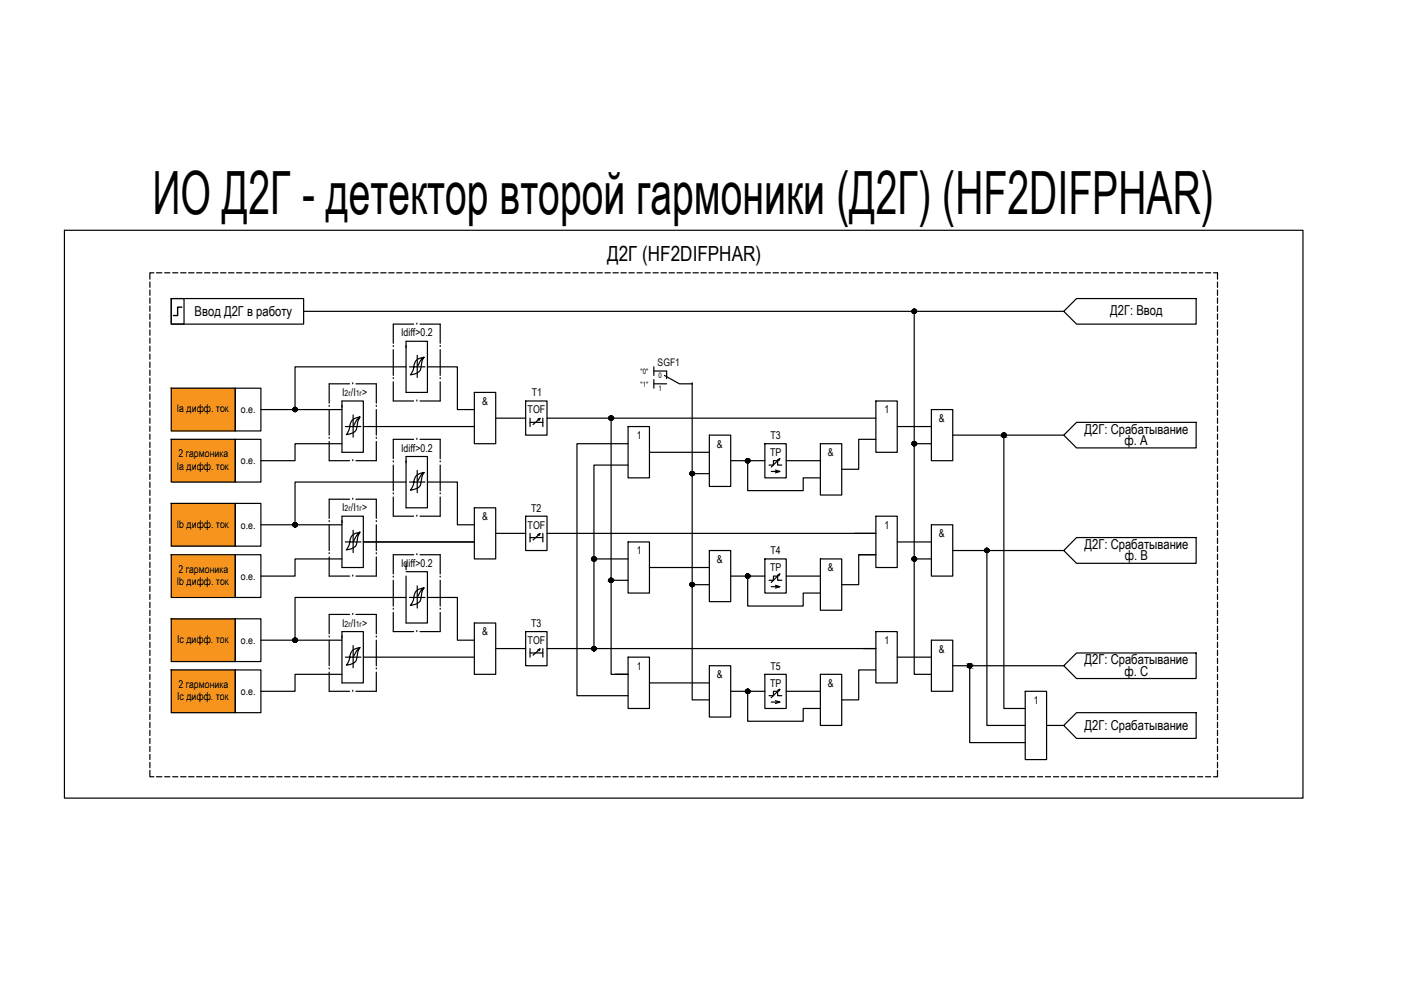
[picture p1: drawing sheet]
<svg xmlns="http://www.w3.org/2000/svg" width="297mm" height="210mm" viewBox="0 0 297 210" stroke-linecap="round" stroke-linejoin="round" font-family="sans-serif">
<!-- layer: 0 -->
<g fill="none" stroke="#000" stroke-width=".25">
<path d="M13.7 48.8h262.6v120.4h-262.6zM64.4 66h161.1M86.1 77.8h-23.5v9M90.6 77.8h6.4v9h3.6M193.8 66v28.1h3.7M36.3 82.3h13.6v9.1h-13.6zM36.3 93.1h13.6v9.1h-13.6zM49.9 82.3h5.4v9.1h-5.4zM49.9 93.1h5.4v9.1h-5.4zM72.5 94.1h-9.9v3.6h-7.3M111.4 85h4.6v7.3h-4.6zM112.4 88.7v1.7"/>
<path d="M112.4 89.5h2.7M114 88.9l.5-.2-1.5 1.3M114.5 88.7l-.2 .4M115.1 88.7v1.7M116 88.7h69.7M129.6 88.7v54.3h3.6h-2.7M133.2 94.1h-10.9v53.4h10.9M133.2 98.6h-7.3v38.9M137.7 95.9h12.7M146.8 81.4h.1M146.8 81.4v67h3.6M154.9 97.7h7.3"/>
<path d="M158.5 97.7v6.3h11.8v-2.7h3.6M162.2 94.1h4.5v7.2h-4.5zM163.1 98.6h.9v-.9h.9v.9h.9M163.5 100h1.8M164.4 99.7l.9 .3-.9 .3M164.9 97.5l.4-.2-.2 .4M165.3 97.3l-1.8 1.7M166.7 97.7h7.2M185.7 93.1h-3.6v6.4h-3.6M190.2 90.4h7.3M193.8 94.1v24.4h3.7M202 92.3h23.5"/>
<path d="M212.8 92.3v57.9h4.6M36.3 106.7h13.6v9.1h-13.6zM36.3 117.6h13.6v9.1h-13.6zM49.9 106.7h5.4v9.1h-5.4zM49.9 117.6h5.4v9.1h-5.4zM72.5 118.5h-9.9v3.6h-7.3M86.1 102.2h-23.5v9.1M90.6 102.2h6.4v9.1h3.6M111.4 109.4h4.6v7.3h-4.6zM112.4 113.1v1.8M112.4 114h2.7M114 113.3l.5-.2-1.5 1.4"/>
<path d="M114.5 113.1l-.2 .5M115.1 113.1v1.8M116 113.1h69.7M125.9 118.5h7.3M146.8 100.4h3.6M162.2 118.5h4.5v7.2h-4.5zM182.1 117.6h3.6h-3.6v6.4h-3.6M190.2 114.9h7.3M193.8 118.5v24.5h3.7M202 116.7h23.5M209.2 116.7v37.1h8.2M36.3 131.2h13.6v9.1h-13.6z"/>
<path d="M49.9 131.2h5.4v9.1h-5.4zM86.1 126.7h-23.5v9M90.6 126.7h6.4v9h3.6M111.4 133.9h4.6v7.3h-4.6zM112.4 137.5v1.8M112.4 138.4h2.7M114 137.8l.5-.2-1.5 1.3M114.5 137.6l-.2 .4M115.1 137.5v1.8M116 137.5h69.7M129.6 123h3.6M137.7 120.3h12.7"/>
<path d="M146.8 124h3.6M154.9 122.1h7.3M158.5 122.1v6.4h11.8v-2.8h3.6M163.1 123h.9v-.9h.9v.9h.9M163.5 124.4h1.8M164.4 124.1l.9 .3-.9 .3M164.9 121.9l.4-.2-.2 .4M165.3 121.7l-1.8 1.8M166.7 122.1h7.2M190.2 139.3h7.3M36.3 142h13.6v9.1h-13.6zM49.9 142h5.4v9.1h-5.4z"/>
<path d="M72.5 143h-9.9v3.6h-7.3M137.7 144.8h12.7M154.9 146.6h7.3M158.5 146.6v6.3h11.8v-2.7h3.6M162.2 143h4.5v7.2h-4.5zM163.1 147.5h.9v-.9h.9v.9h.9M163.5 148.9h1.8M164.4 148.6l.9 .3-.9 .3M164.9 146.4l.4-.3-.2 .5M165.3 146.1l-1.8 1.8M166.7 146.6h7.2M185.7 142h-3.6v6.4h-3.6"/>
<path d="M202 141.2h23.5M205.6 141.2v16.3h11.8M217.4 146.6h4.5v14.5h-4.5zM221.9 153.8h3.6"/>
</g>
<g fill="none" stroke="#000" stroke-width=".25">
<path d="M31.8 59.8v1.1M32.6 57.8h-.8v1.4M33.2 57.8h1.1M34.9 57.8h1.1M36.6 57.8h1.1M38.3 57.8h1.1M40 57.8h1.1M41.7 57.8h1.1M43.4 57.8h1.1M45.1 57.8h1.1M46.8 57.8h1.1M48.5 57.8h1.1"/>
<path d="M50.2 57.8h1.1M51.9 57.8h1.1M53.6 57.8h1.1M55.3 57.8h1.1M57 57.8h1.1M58.7 57.8h1.1M60.4 57.8h1.1M62 57.8h1.2M63.7 57.8h1.2M65.4 57.8h1.2M67.1 57.8h1.2M68.9 57.8h1.1"/>
<path d="M70.6 57.8h1.1M72.2 57.8h1.2M73.9 57.8h1.2M75.6 57.8h1.2M77.3 57.8h1.2M79 57.8h1.2M80.7 57.8h1.2M82.4 57.8h1.2M84.1 57.8h1.1M85.8 57.8h1.1M87.5 57.8h1.1M89.2 57.8h1.2"/>
<path d="M90.9 57.8h1.2M92.6 57.8h1.2M94.3 57.8h1.1M96 57.8h1.1M97.7 57.8h1.1M99.4 57.8h1.1M101.1 57.8h1.1M102.8 57.8h1.1M104.5 57.8h1.1M106.2 57.8h1.1M107.9 57.8h1.1M109.6 57.8h1.1"/>
<path d="M111.3 57.8h1.1M113 57.8h1.1M114.7 57.8h1.1M116.4 57.8h1.1M118.1 57.8h1.1M119.8 57.8h1.1M121.5 57.8h1.1M123.2 57.8h1.1M124.9 57.8h1.1M126.6 57.8h1.1M128.3 57.8h1.1M129.9 57.8h1.2"/>
<path d="M131.6 57.8h1.2M133.3 57.8h1.2M135.1 57.8h1.1M136.8 57.8h1.1M138.5 57.8h1.1M140.2 57.8h1.1M141.8 57.8h1.2M143.5 57.8h1.2M145.2 57.8h1.2M146.9 57.8h1.2M148.6 57.8h1.2M150.3 57.8h1.2"/>
<path d="M152 57.8h1.1M153.7 57.8h1.1M155.4 57.8h1.1M157.1 57.8h1.2M158.8 57.8h1.2M160.5 57.8h1.2M162.2 57.8h1.2M163.9 57.8h1.1M165.6 57.8h1.1M167.3 57.8h1.1M169 57.8h1.1M170.7 57.8h1.1"/>
<path d="M172.4 57.8h1.1M174.1 57.8h1.1M175.8 57.8h1.1M177.5 57.8h1.1M179.2 57.8h1.1M180.9 57.8h1.1M182.6 57.8h1.1M184.3 57.8h1.1M186 57.8h1.1M187.7 57.8h1.1M189.4 57.8h1.1M191.1 57.8h1.1"/>
<path d="M192.8 57.8h1.1M194.5 57.8h1.1M196.2 57.8h1.1M197.9 57.8h1.1M199.5 57.8h1.2M201.2 57.8h1.2M203 57.8h1.1M204.7 57.8h1.1M206.4 57.8h1.1M208.1 57.8h1.1M209.7 57.8h1.2M211.4 57.8h1.2"/>
<path d="M213.1 57.8h1.2M214.8 57.8h1.2M216.5 57.8h1.2M218.2 57.8h1.2M219.9 57.8h1.2M221.6 57.8h1.1M223.3 57.8h1.2M225 57.8h1.2M226.7 57.8h1.2M228.4 57.8h1.2M230.1 57.8h1.2M231.8 57.8h1.1"/>
<path d="M233.5 57.8h1.1M235.2 57.8h1.1M236.9 57.8h1.1M238.6 57.8h1.1M240.3 57.8h1.2M242 57.8h1.1M243.7 57.8h1.1M245.4 57.8h1.1M247.1 57.8h1.1M248.8 57.8h1.1M250.5 57.8h1.1M252.2 57.8h1.1"/>
<path d="M253.9 57.8h1.1M255.6 57.8h1.1M257.3 57.8h.8v1.4M258.1 59.8v1.1M31.8 61.5v1.1M31.8 63.2v1.1M31.8 64.9v1.1M31.8 66.6v1.1M31.8 68.3v1.1M31.8 69.9v1.2M31.8 71.7v1.1M31.8 73.4v1.1"/>
<path d="M31.8 75.1v1.1M31.8 76.8v1.1M31.8 78.5v1.1M36.3 63.3h2.7v5.4h-2.7zM36.3 63.3h28.1v5.4h-28.1zM83.4 73.5h.1M83.4 74.1v5.5M86.1 73.3v9.9h4.5v-10.8h-4.5v1.3M87.7 68.7h-4.3v4.1M88.4 68.7h.1M88.5 75.3v4.7M88.5 77.8h1.6"/>
<path d="M89.1 68.7h4.2v4.1M89.9 75.7a5.6 5.6 0 0 0-.8 2.7l-.6 .7-1.5 .4 .7-1.2a2.24 2.24 0 0 1 1-2.2l1.2-.4-.5 .4-.9 1.7h-1.7M93.3 73.5h.1M93.3 74.1v5.5M138.6 78.7h2.7v1.6M138.6 77.8v1.8M140.9 79.6l3.1 1.8h2.8M225.5 66l2.7-2.7h25.4v5.4h-25.4zM258.1 61.5v1.1M258.1 63.2v1.1M258.1 64.9v1.1M258.1 66.6v1.1"/>
<path d="M258.1 68.3v1.1M258.1 69.9v1.2M258.1 71.7v1.1M258.1 73.4v1.1M258.1 75.1v1.1M258.1 76.8v1.1M258.1 78.5v1.1M31.8 80.2v1.1M31.8 81.8v1.2M31.8 83.5v1.2M31.8 85.2v1.2M31.8 86.9v1.2"/>
<path d="M31.8 88.7v1.1M31.8 90.4v1.1M31.8 92v1.1M31.8 93.7v1.2M31.8 95.4v1.2M31.8 97.1v1.2M31.8 98.8v1.2M55.3 86.8h17.2M69.8 92.9h.1M69.8 86.2h.1M69.8 86.8v5.5M69.8 93.6v4.1h4.3"/>
<path d="M72.5 85.9v10h4.5v-10.9h-4.5v1.4M74.1 81.4h-4.3v4.1M74.8 81.4h.1M74.8 97.7h.1M74.9 90.4h1.6M74.9 88v4.7M75.5 81.4h4.3v4.1M76.3 88.4l-.5 1-.1 1.1a1.57 1.57 0 0 1-1.5 1.5l-.8 .2 .7-1.3a2.26 2.26 0 0 1 2.2-2.5l-.7 .6-.7 1.4h-1.7M77 90.4h23.6M79.8 92.9h.1M79.8 86.2h.1M79.8 86.8v5.5"/>
<path d="M79.8 93.6v4.1h-4.3M83.4 80.3h.1M83.4 97.9h.1M83.4 81v4h4.3M83.4 98.6v5.4M86.1 97.7v10h4.5v-10.9h-4.5v1.3M87.7 93.1h-4.3v4.2M88.4 85h.1M88.4 93.1h.1M88.5 99.8v4.7M89.1 93.1h4.2v4.2M93.3 80.3h.1"/>
<path d="M93.3 97.9h.1M93.3 81v4h-4.2M93.3 98.6v5.4M100.6 83.2h4.5v10.9h-4.5zM105.1 88.7h6.3M133.2 90.4h4.5v10.9h-4.5zM138.6 81.4h2.7M138.6 80.5v1.8M150.4 92.3h4.5v10.8h-4.5zM173.9 94.1h4.6v10.9h-4.6zM185.7 85h4.5v10.9h-4.5zM197.5 86.8h4.5v10.9h-4.5z"/>
<path d="M225.5 92.3l2.7-2.8h25.4v5.5h-25.4zM258.1 80.2v1.1M258.1 81.8v1.2M258.1 83.5v1.2M258.1 85.2v1.2M258.1 86.9v1.2M258.1 88.7v1.1M258.1 90.4v1.1M258.1 92v1.1M258.1 93.7v1.2M258.1 95.4v1.2M258.1 97.1v1.2"/>
<path d="M258.1 98.8v1.2M31.8 100.5v1.2M31.8 102.2v1.1M31.8 103.9v1.1M31.8 105.6v1.1M31.8 107.3v1.1M31.8 109v1.1M31.8 110.7v1.2M31.8 112.4v1.2M31.8 114.1v1.1M31.8 115.8v1.1M31.8 117.5v1.1"/>
<path d="M31.8 119.2v1.1M55.3 111.3h17.2M69.8 117.4h.1M69.8 110.6h.1M69.8 111.3v5.4M69.8 118.1v4h4.3M72.5 110.4v9.9h4.5v-10.9h-4.5v1.4M74.1 105.8h-4.3v4.1M74.8 105.8h.1M74.9 112.5v4.7M74.9 114.9h1.6M75.5 105.8h4.3v4.1"/>
<path d="M76.3 112.8l-.5 1-.1 1.1a1.57 1.57 0 0 1-1.5 1.5l-.8 .2 .7-1.2a2.18 2.18 0 0 1 1.4-2.4l.8-.2-.7 .7-.7 1.4h-1.7M77 114.9h23.6M79.8 117.4h.1M79.8 110.6h.1M79.8 111.3v5.4M79.8 118.1v4h-4.3M83.4 104.7h.1M83.4 105.4v4h4.3M86.1 119.4v1.4M87.7 117.6h-4.3v4.1M88.4 109.4h.1M88.4 117.6h.1"/>
<path d="M88.5 102.2h1.6M89.1 117.6h4.2v4.1M89.9 100.2l-.5 1-.1 1.1a1.57 1.57 0 0 1-1.6 1.5l-.7 .1 .7-1.1a2.18 2.18 0 0 1 1.4-2.4l.8-.2-.7 .6-.7 1.4h-1.7M93.3 104.7h.1M93.3 105.4v4h-4.2M100.6 107.7h4.5v10.8h-4.5zM105.1 113.1h6.3M133.2 114.9h4.5v10.8h-4.5zM150.4 116.7h4.5v10.9h-4.5zM173.9 118.5h4.6v10.9h-4.6zM185.7 109.4h4.5v10.9h-4.5zM197.5 111.3h4.5v10.8h-4.5z"/>
<path d="M228.2 114h25.4v5.4h-25.4l-2.7-2.7zM258.1 100.5v1.2M258.1 102.2v1.1M258.1 103.9v1.1M258.1 105.6v1.1M258.1 107.3v1.1M258.1 109v1.1M258.1 110.7v1.2M258.1 112.4v1.2M258.1 114.1v1.1M258.1 115.8v1.1M258.1 117.5v1.1"/>
<path d="M258.1 119.2v1.1M31.8 120.9v1.1M31.8 122.6v1.1M31.8 124.3v1.1M31.8 126v1.1M31.8 127.7v1.1M31.8 129.4v1.1M31.8 131.1v1.1M31.8 132.8v1.1M31.8 134.5v1.1M31.8 136.2v1.1M31.8 137.9v1.1"/>
<path d="M31.8 139.6v1.1M55.3 135.7h17.2M69.8 135.1h.1M69.8 135.7v5.5M72.5 134.8v10h4.5v-10.9h-4.5v1.4M74.1 130.3h-4.3v4.1M74.8 122.1h.1M74.8 130.3h.1M74.9 136.9v4.7M74.9 139.3h1.6M75.5 130.3h4.3v4.1M76.3 137.3a5.6 5.6 0 0 0-.7 2.7l-.7 .6-1.5 .4 .7-1.2a2.26 2.26 0 0 1 2.2-2.5l-.7 .6-.7 1.4h-1.7"/>
<path d="M77 139.3h23.6M79.8 135.1h.1M79.8 135.7v5.5M83.4 129.2h.1M83.4 122.4h.1M83.4 123v5.5M83.4 129.9v4h4.3M86.1 121.2h4.5v10.9h-4.5v-10M88.4 133.9h.1M88.5 124.2v4.7M88.5 126.7h1.6M89.9 124.6a5.1 5.1 0 0 0-.8 2.7l-.3 .4-.7 .4-1.1 .3 .7-1.2a2.24 2.24 0 0 1 1-2.2l1.2-.4-.5 .4-.9 1.7h-1.7"/>
<path d="M93.3 129.2h.1M93.3 122.4h.1M93.3 123v5.5M93.3 129.9v4h-4.2M100.6 132.1h4.5v10.9h-4.5zM105.1 137.5h6.3M133.2 139.3h4.5v10.9h-4.5zM185.7 133.9h4.5v10.9h-4.5zM197.5 135.7h4.5v10.9h-4.5zM258.1 120.9v1.1M258.1 122.6v1.1M258.1 124.3v1.1"/>
<path d="M258.1 126v1.1M258.1 127.7v1.1M258.1 129.4v1.1M258.1 131.1v1.1M258.1 132.8v1.1M258.1 134.5v1.1M258.1 136.2v1.1M258.1 137.9v1.1M258.1 139.6v1.1M31.8 141.3v1.1M31.8 143v1.1M31.8 144.7v1.1"/>
<path d="M31.8 146.4v1.1M31.8 148.1v1.1M31.8 149.7v1.2M31.8 151.4v1.2M31.8 153.1v1.2M31.8 154.8v1.2M31.8 156.6v1.1M31.8 158.3v1.1M31.8 159.9v1.2M69.8 141.8h.1M69.8 142.5v4.1h4.3M74.8 146.6h.1"/>
<path d="M79.8 141.8h.1M79.8 142.5v4.1h-4.3M150.4 141.2h4.5v10.8h-4.5zM173.9 143h4.6v10.8h-4.6zM225.5 141.2l2.7-2.8h25.4v5.5h-25.4zM225.5 153.8l2.7-2.7h25.4v5.5h-25.4zM258.1 141.3v1.1M258.1 143v1.1M258.1 144.7v1.1M258.1 146.4v1.1M258.1 148.1v1.1M258.1 149.7v1.2"/>
<path d="M258.1 151.4v1.2M258.1 153.1v1.2M258.1 154.8v1.2M258.1 156.6v1.1M258.1 158.3v1.1M258.1 159.9v1.2M31.8 163.3v1.4h.8M31.8 161.6v1.2M33.2 164.7h1.1M34.9 164.7h1.1M36.6 164.7h1.1M38.3 164.7h1.1"/>
<path d="M40 164.7h1.1M41.7 164.7h1.1M43.4 164.7h1.1M45.1 164.7h1.1M46.8 164.7h1.1M48.5 164.7h1.1M50.2 164.7h1.1M51.9 164.7h1.1M53.6 164.7h1.1M55.3 164.7h1.1M57 164.7h1.1M58.7 164.7h1.1"/>
<path d="M60.4 164.7h1.1M62 164.7h1.2M63.7 164.7h1.2M65.4 164.7h1.2M67.1 164.7h1.2M68.9 164.7h1.1M70.6 164.7h1.1M72.2 164.7h1.2M73.9 164.7h1.2M75.6 164.7h1.2M77.3 164.7h1.2M79 164.7h1.2"/>
<path d="M80.7 164.7h1.2M82.4 164.7h1.2M84.1 164.7h1.1M85.8 164.7h1.1M87.5 164.7h1.1M89.2 164.7h1.2M90.9 164.7h1.2M92.6 164.7h1.2M94.3 164.7h1.1M96 164.7h1.1M97.7 164.7h1.1M99.4 164.7h1.1"/>
<path d="M101.1 164.7h1.1M102.8 164.7h1.1M104.5 164.7h1.1M106.2 164.7h1.1M107.9 164.7h1.1M109.6 164.7h1.1M111.3 164.7h1.1M113 164.7h1.1M114.7 164.7h1.1M116.4 164.7h1.1M118.1 164.7h1.1M119.8 164.7h1.1"/>
<path d="M121.5 164.7h1.1M123.2 164.7h1.1M124.9 164.7h1.1M126.6 164.7h1.1M128.3 164.7h1.1M129.9 164.7h1.2M131.6 164.7h1.2M133.3 164.7h1.2M135.1 164.7h1.1M136.8 164.7h1.1M138.5 164.7h1.1M140.2 164.7h1.1"/>
<path d="M141.8 164.7h1.2M143.5 164.7h1.2M145.2 164.7h1.2M146.9 164.7h1.2M148.6 164.7h1.2M150.3 164.7h1.2M152 164.7h1.1M153.7 164.7h1.1M155.4 164.7h1.1M157.1 164.7h1.2M158.8 164.7h1.2M160.5 164.7h1.2"/>
<path d="M162.2 164.7h1.2M163.9 164.7h1.1M165.6 164.7h1.1M167.3 164.7h1.1M169 164.7h1.1M170.7 164.7h1.1M172.4 164.7h1.1M174.1 164.7h1.1M175.8 164.7h1.1M177.5 164.7h1.1M179.2 164.7h1.1M180.9 164.7h1.1"/>
<path d="M182.6 164.7h1.1M184.3 164.7h1.1M186 164.7h1.1M187.7 164.7h1.1M189.4 164.7h1.1M191.1 164.7h1.1M192.8 164.7h1.1M194.5 164.7h1.1M196.2 164.7h1.1M197.9 164.7h1.1M199.5 164.7h1.2M201.2 164.7h1.2"/>
<path d="M203 164.7h1.1M204.7 164.7h1.1M206.4 164.7h1.1M208.1 164.7h1.1M209.7 164.7h1.2M211.4 164.7h1.2M213.1 164.7h1.2M214.8 164.7h1.2M216.5 164.7h1.2M218.2 164.7h1.2M219.9 164.7h1.2M221.6 164.7h1.1"/>
<path d="M223.3 164.7h1.2M225 164.7h1.2M226.7 164.7h1.2M228.4 164.7h1.2M230.1 164.7h1.2M231.8 164.7h1.1M233.5 164.7h1.1M235.2 164.7h1.1M236.9 164.7h1.1M238.6 164.7h1.1M240.3 164.7h1.2M242 164.7h1.1"/>
<path d="M243.7 164.7h1.1M245.4 164.7h1.1M247.1 164.7h1.1M248.8 164.7h1.1M250.5 164.7h1.1M252.2 164.7h1.1M253.9 164.7h1.1M255.6 164.7h1.1M258.1 163.3v1.4h-.8M258.1 161.6v1.2"/>
<circle cx="193.8" cy="66" r=".44"/>
<circle cx="62.5" cy="86.8" r=".44"/>
<circle cx="129.5" cy="88.6" r=".44"/>
<circle cx="158.5" cy="97.7" r=".44"/>
<circle cx="193.8" cy="94.1" r=".44"/>
<circle cx="212.8" cy="92.2" r=".44"/>
<circle cx="62.5" cy="111.2" r=".44"/>
<circle cx="125.9" cy="118.5" r=".44"/>
<circle cx="146.7" cy="100.4" r=".44"/>
<circle cx="193.8" cy="118.5" r=".44"/>
<circle cx="209.2" cy="116.7" r=".44"/>
<circle cx="62.5" cy="135.7" r=".44"/>
<circle cx="125.9" cy="137.5" r=".44"/>
<circle cx="129.5" cy="123" r=".44"/>
<circle cx="146.7" cy="123.9" r=".44"/>
<circle cx="158.5" cy="122.1" r=".44"/>
<circle cx="158.5" cy="146.6" r=".44"/>
<circle cx="205.6" cy="141.1" r=".44"/>
</g>
<path d="M38.6 65.1h-.9v1.8h-.9" fill="none" stroke="#000" stroke-width=".3"/>
<!-- layer: 0 -->
<g fill="#f7941d" stroke="#f7941d" stroke-width=".21">
<path d="M36.3 82.3l13.6 9.1v-9.1zM36.3 82.3l13.6 9.1h-13.6z"/>
<path d="M36.3 93.1l13.6 9.1v-9.1zM36.3 93.1l13.6 9.1h-13.6z"/>
<path d="M36.3 106.7l13.6 9.1v-9.1zM36.3 106.7l13.6 9.1h-13.6z"/>
<path d="M36.3 117.6l13.6 9.1v-9.1zM36.3 117.6l13.6 9.1h-13.6z"/>
<path d="M36.3 131.2l13.6 9.1v-9.1zM36.3 131.2l13.6 9.1h-13.6z"/>
<path d="M36.3 142l13.6 9.1v-9.1zM36.3 142l13.6 9.1h-13.6z"/>
</g>
<g fill="#000" stroke="#000" stroke-width=".21">
<path d="M193.4 66.3h.8zM193.7 66.4h.3zM193.8 65.5h.1zM62.2 87.1h.7zM62.3 87.2h.5zM62.5 87.3h.2zM62.5 87.3h.1zM129.5 88.2h.1zM158.1 97.5h.8zM158.4 98.1h.3zM158.4 98.1h.2zM193.4 94.3h.8z"/>
<path d="M193.7 94.5h.3zM193.8 93.6h.1zM212.8 92.7h.2zM212.8 91.8h.1zM62.2 111h.7zM62.5 111.7h.2zM62.5 111.7h.1zM125.7 118.2h.5zM125.8 119h.3zM125.9 118.1h.1zM146.3 100.6h.9zM146.5 100.8h.5z"/>
<path d="M146.6 100h.4zM146.7 100.9h.2zM146.7 100.9h.1zM193.6 118.2h.5zM193.7 119h.3zM193.8 118.1h.1zM208.8 116.6h.9zM209.2 116.3h.1zM62.3 136.1h.5zM62.4 135.3h.4zM62.5 136.2h.2zM62.5 136.2h.1z"/>
<path d="M125.5 137.3h.9zM125.7 137.2h.5zM125.8 138h.3zM125.9 137.1h.1zM129.5 122.6h.1zM146.5 124.3h.5zM146.6 123.5h.4zM146.7 124.4h.2zM146.7 124.4h.1zM158.1 122.4h.8zM158.3 122.5h.5zM158.3 121.8h.5z"/>
<path d="M158.4 122.6h.2zM158.4 122.6h.3zM158.2 146.3h.7zM158.4 147h.3zM158.4 147h.2zM205.5 141.6h.2zM205.6 140.7h.1z"/>
<path d="M193.7 66.4h.2zM193.8 66.4h.1z"/>
<path d="M193.8 65.5h.2zM193.7 65.5h.3z"/>
<path d="M193.7 65.5l.3 .1zM193.7 65.5l.3 .1z"/>
<path d="M193.7 65.6h.3zM193.7 65.6h.3z"/>
<path d="M193.7 66.4h.3zM193.7 66.4h.3z"/>
<path d="M193.7 65.6h.4zM193.7 65.6h.4z"/>
<path d="M193.7 66.4h.3zM193.7 66.4h.3z"/>
<path d="M193.6 65.6h.5zM193.6 65.6h.5z"/>
<path d="M193.6 66.4h.5zM193.6 66.4h.4z"/>
<path d="M193.6 65.6l.5 .1zM193.6 65.6l.5 .1z"/>
<path d="M193.5 65.7h.7zM193.5 65.7h.7z"/>
<path d="M193.5 66.4h.6zM193.5 66.4h.6z"/>
<path d="M193.6 66.4h.5zM193.6 66.4h.5z"/>
<path d="M193.5 65.7h.7zM193.5 65.7h.7z"/>
<path d="M193.5 66.3h.7zM193.5 66.3l.6 .1z"/>
<path d="M193.5 65.7l.7 .1zM193.5 65.7l.7 .1z"/>
<path d="M193.4 65.8h.9zM193.4 65.8h.9z"/>
<path d="M193.5 66.3h.7zM193.5 66.3h.7z"/>
<path d="M193.4 65.8h.9zM193.4 65.8h.9z"/>
<path d="M193.4 65.8l.9 .1zM193.4 65.8l.9 .1z"/>
<path d="M193.4 66.2h.9zM193.4 66.2h.9z"/>
<path d="M193.4 66.2h.9zM193.4 66.2l.8 .1zM193.4 66.3h.8z"/>
<path d="M193.4 65.9h.9zM193.4 65.9h.9z"/>
<path d="M193.4 65.9l.9 .1zM193.4 65.9l.9 .1z"/>
<path d="M193.4 66h.9zM193.4 66h.9z"/>
<path d="M193.4 66l.9 .1zM193.4 66l.9 .1z"/>
<path d="M193.4 66.1h.9zM193.4 66.1h.9z"/>
<path d="M193.4 66.1h.9zM193.4 66.1h.9z"/>
<path d="M193.4 66.1h.9zM193.4 66.1l.9 .1z"/>
<path d="M62.5 86.4h.2zM62.5 86.4h.2z"/>
<path d="M62.5 86.4h.2zM62.4 86.4h.3z"/>
<path d="M62.4 86.4h.4zM62.4 86.4h.4z"/>
<path d="M62.4 87.3h.3zM62.4 87.3h.3z"/>
<path d="M62.4 86.4l.4 .1zM62.4 86.4l.4 .1z"/>
<path d="M62.3 86.5h.5zM62.3 86.5h.5z"/>
<path d="M62.4 87.2h.4zM62.4 87.2l.3 .1z"/>
<path d="M62.3 86.5h.6zM62.3 86.5h.6z"/>
<path d="M62.3 87.2h.5zM62.3 87.2h.5zM62.3 87.2h.5z"/>
<path d="M62.3 87.2h.6zM62.3 87.2h.5z"/>
<path d="M62.3 86.5h.6zM62.3 86.5h.6z"/>
<path d="M62.3 86.5h.6zM62.3 86.5h.6z"/>
<path d="M62.3 87.1h.6zM62.3 87.1l.6 .1z"/>
<path d="M62.2 86.5l.7 .1zM62.2 86.5l.7 .1z"/>
<path d="M62.2 86.6h.8zM62.2 86.6h.8z"/>
<path d="M62.2 87.1h.7zM62.2 87.1h.7z"/>
<path d="M62.2 86.6l.8 .1zM62.2 86.6l.8 .1z"/>
<path d="M62.1 86.7h.9zM62.1 86.7h.9z"/>
<path d="M62.1 86.7l.9 .1zM62.1 86.7l.9 .1z"/>
<path d="M62.1 87h.9zM62.1 87h.9z"/>
<path d="M62.1 87l.9 .1zM62.1 87l.9 .1z"/>
<path d="M62.2 87.1h.8zM62.2 87.1h.7zM62.2 87.1h.7z"/>
<path d="M62.1 86.8h.9zM62.1 86.8h.9z"/>
<path d="M62.1 86.8h.9zM62.1 86.8h.9z"/>
<path d="M62.1 86.8l.9 .1zM62.1 86.8l.9 .1z"/>
<path d="M62.1 86.9h.9zM62.1 86.9h.9z"/>
<path d="M62.1 86.9h.9zM62.1 86.9l.9 .1z"/>
<path d="M129.5 88.2h.2zM129.5 88.2h.2z"/>
<path d="M129.5 88.2h.2zM129.4 88.2h.3z"/>
<path d="M129.5 89.1h.2zM129.5 89.1h.1zM129.5 89.1h.1z"/>
<path d="M129.4 88.2h.3zM129.4 88.2h.3z"/>
<path d="M129.4 89.1h.3zM129.4 89.1h.3z"/>
<path d="M129.4 88.2h.4zM129.4 88.2h.4z"/>
<path d="M129.4 89h.3zM129.4 89l.3 .1z"/>
<path d="M129.4 88.2l.4 .1zM129.4 88.2l.4 .1z"/>
<path d="M129.4 89h.4zM129.4 89h.3z"/>
<path d="M129.3 88.3h.6zM129.3 88.3h.6z"/>
<path d="M129.3 89h.5zM129.3 89h.5z"/>
<path d="M129.3 88.3h.6zM129.3 88.3h.6z"/>
<path d="M129.3 89h.6zM129.3 89h.5z"/>
<path d="M129.2 88.3l.7 .1zM129.2 88.3l.7 .1z"/>
<path d="M129.2 88.4h.7zM129.2 88.4h.7z"/>
<path d="M129.2 88.9l.7 .1zM129.2 88.9l.7 .1z"/>
<path d="M129.2 89h.7zM129.2 89h.7z"/>
<path d="M129.2 88.4h.7zM129.2 88.4h.7z"/>
<path d="M129.1 88.4l.9 .1zM129.1 88.4l.9 .1z"/>
<path d="M129.1 88.8h.8zM129.1 88.8h.9z"/>
<path d="M129.1 88.8l.8 .1zM129.1 88.8l.8 .1z"/>
<path d="M129.2 88.9h.7zM129.2 88.9h.7z"/>
<path d="M129.1 88.5h.9zM129.1 88.5h.9z"/>
<path d="M129.1 88.5l.9 .1zM129.1 88.5l.9 .1z"/>
<path d="M129.1 88.6h.9zM129.1 88.6h.9z"/>
<path d="M129.1 88.6l.9 .1zM129.1 88.6l.9 .1z"/>
<path d="M129.1 88.7h.9zM129.1 88.7h.9z"/>
<path d="M129.1 88.7l.9 .1zM129.1 88.7l.9 .1z"/>
<path d="M129.1 88.8h.9zM129.1 88.8h.9z"/>
<path d="M129.1 88.7h.9zM129.1 88.7h.9z"/>
<path d="M146.7 100h.2zM146.7 100h.2z"/>
<path d="M146.7 100h.2zM146.6 100h.3z"/>
<path d="M146.6 100h.4zM146.6 100h.4zM146.5 100h.5z"/>
<path d="M158.5 97.3h.2zM158.4 97.3h.3z"/>
<path d="M158.4 97.3h.3zM158.4 97.3h.3z"/>
<path d="M158.4 97.3h.3zM158.4 97.3h.3z"/>
<path d="M158.4 98.1h.3zM158.4 98.1h.3z"/>
<path d="M158.4 97.3h.4zM158.3 97.3h.5z"/>
<path d="M158.4 98.1h.3zM158.4 98.1h.3z"/>
<path d="M158.3 97.3h.5zM158.3 97.3h.5z"/>
<path d="M158.3 97.3h.5zM158.2 97.3h.6z"/>
<path d="M158.3 98.1h.5zM158.3 98.1h.5z"/>
<path d="M158.3 98.1h.5zM158.3 98.1h.4z"/>
<path d="M158.2 97.3l.7 .1zM158.2 97.3l.7 .1z"/>
<path d="M158.2 98h.6zM158.2 98h.7z"/>
<path d="M158.2 98h.6zM158.2 98l.6 .1z"/>
<path d="M158.2 97.4h.7zM158.2 97.4h.7z"/>
<path d="M158.2 97.4l.7 .1zM158.1 97.5h.8z"/>
<path d="M158.1 97.5h.8zM158.1 97.5h.8zM158.1 97.5h.8z"/>
<path d="M158.1 97.9l.8 .1zM158.1 97.9l.8 .1z"/>
<path d="M158.2 98h.7zM158.2 98h.7z"/>
<path d="M158.1 97.5l.8 .1zM158.1 97.5l.8 .1z"/>
<path d="M158.1 97.6h.9zM158.1 97.6h.9z"/>
<path d="M158.1 97.8h.8zM158.1 97.8h.8z"/>
<path d="M158.1 97.8l.8 .1zM158.1 97.8l.8 .1z"/>
<path d="M158.1 97.9h.8zM158.1 97.9h.8z"/>
<path d="M158.1 97.6h.9zM158.1 97.6h.9z"/>
<path d="M158.1 97.6l.9 .1zM158.1 97.6l.9 .1z"/>
<path d="M158.1 97.7h.9zM158.1 97.7h.9z"/>
<path d="M158.1 97.7l.9 .1zM158.1 97.7l.9 .1z"/>
<path d="M158.1 97.8h.9zM158.1 97.8h.8z"/>
<path d="M193.7 94.5h.2zM193.8 94.5h.1z"/>
<path d="M193.8 93.6h.2zM193.7 93.6h.3z"/>
<path d="M193.7 93.6l.3 .1zM193.7 93.7h.3z"/>
<path d="M193.7 93.7h.3zM193.7 93.7h.3z"/>
<path d="M193.7 94.5h.3zM193.7 94.5h.3z"/>
<path d="M193.7 93.7h.4zM193.7 93.7h.4z"/>
<path d="M193.7 94.5h.3zM193.7 94.5h.3z"/>
<path d="M193.6 93.7h.5zM193.6 93.7h.5z"/>
<path d="M193.6 94.5h.5zM193.6 94.5h.4z"/>
<path d="M193.6 93.7h.5zM193.6 93.7h.5z"/>
<path d="M193.5 94.4l.6 .1zM193.5 94.4l.6 .1z"/>
<path d="M193.6 94.5h.5zM193.6 94.5h.5z"/>
<path d="M193.5 93.7h.7zM193.5 93.7h.7z"/>
<path d="M193.5 93.7l.7 .1zM193.5 93.7l.7 .1z"/>
<path d="M193.5 94.4h.7zM193.5 94.4h.6z"/>
<path d="M193.5 93.8h.7zM193.5 93.8h.7z"/>
<path d="M193.4 93.8l.9 .1zM193.4 93.8l.9 .1z"/>
<path d="M193.5 94.3h.7zM193.5 94.3l.7 .1z"/>
<path d="M193.4 93.9h.9zM193.4 93.9h.9z"/>
<path d="M193.4 93.9l.9 .1zM193.4 93.9l.9 .1z"/>
<path d="M193.4 94.2l.9 .1zM193.4 94.2l.9 .1z"/>
<path d="M193.4 94.3h.9zM193.4 94.3h.8zM193.4 94.3h.8z"/>
<path d="M193.4 94h.9zM193.4 94h.9z"/>
<path d="M193.4 94h.9zM193.4 94h.9z"/>
<path d="M193.4 94l.9 .1zM193.4 94l.9 .1z"/>
<path d="M193.4 94.1h.9zM193.4 94.1h.9z"/>
<path d="M193.4 94.1l.9 .1zM193.4 94.1l.9 .1z"/>
<path d="M193.4 94.2h.9zM193.4 94.2h.9z"/>
<path d="M193.4 94.2h.9zM193.4 94.2h.9z"/>
<path d="M212.8 92.7h.1zM212.8 92.7h.1z"/>
<path d="M212.8 91.8h.2zM212.8 91.8h.2z"/>
<path d="M212.8 91.8h.2zM212.7 91.8h.3z"/>
<path d="M212.7 91.8h.3zM212.7 91.8h.3z"/>
<path d="M212.7 92.7h.3zM212.7 92.7h.3z"/>
<path d="M212.7 91.8l.4 .1zM212.7 91.8l.4 .1z"/>
<path d="M212.7 92.7h.3zM212.7 92.7h.3z"/>
<path d="M212.6 91.9h.5zM212.6 91.9h.5z"/>
<path d="M212.6 92.6h.5zM212.6 92.6l.4 .1z"/>
<path d="M212.6 91.9h.5zM212.6 91.9h.5z"/>
<path d="M212.5 91.9l.7 .1zM212.5 91.9l.7 .1z"/>
<path d="M212.5 92.6h.6zM212.5 92.6h.6z"/>
<path d="M212.6 92.6h.5zM212.6 92.6h.5z"/>
<path d="M212.5 92h.7zM212.5 92h.7z"/>
<path d="M212.5 92.6h.7zM212.5 92.6h.6z"/>
<path d="M212.5 92h.7zM212.5 92h.7z"/>
<path d="M212.5 92h.8zM212.5 92h.8z"/>
<path d="M212.5 92.5l.7 .1zM212.5 92.5l.7 .1z"/>
<path d="M212.5 92.6h.7zM212.5 92.6h.7z"/>
<path d="M212.5 92l.8 .1zM212.5 92l.8 .1z"/>
<path d="M212.5 92.1h.8zM212.5 92.1h.8z"/>
<path d="M212.5 92.4l.8 .1zM212.5 92.4l.8 .1z"/>
<path d="M212.5 92.5h.8zM212.5 92.5h.7z"/>
<path d="M212.4 92.1l.9 .1zM212.4 92.1l.9 .1z"/>
<path d="M212.4 92.2h.9zM212.4 92.2h.9z"/>
<path d="M212.4 92.2l.9 .1zM212.4 92.2l.9 .1z"/>
<path d="M212.4 92.3h.9zM212.4 92.3h.9z"/>
<path d="M212.4 92.3h.9zM212.4 92.3h.9z"/>
<path d="M212.4 92.3l.9 .1zM212.4 92.3l.9 .1z"/>
<path d="M212.4 92.4h.9zM212.4 92.4h.9z"/>
<path d="M62.5 110.8h.2zM62.5 110.8h.2z"/>
<path d="M62.5 110.8h.2zM62.4 110.8h.3z"/>
<path d="M62.4 110.8h.4zM62.4 110.8h.4z"/>
<path d="M62.4 111.7h.3zM62.4 111.7h.3z"/>
<path d="M62.4 110.8l.4 .1zM62.4 110.8l.4 .1z"/>
<path d="M62.3 110.9h.5zM62.3 110.9h.5z"/>
<path d="M62.3 111.6l.5 .1zM62.3 111.6l.5 .1z"/>
<path d="M62.4 111.7h.4zM62.4 111.7h.3z"/>
<path d="M62.3 110.9h.6zM62.3 110.9h.6z"/>
<path d="M62.3 111.6h.5zM62.3 111.6h.5z"/>
<path d="M62.3 110.9l.6 .1zM62.3 110.9l.6 .1z"/>
<path d="M62.3 111.6h.6zM62.3 111.6h.6z"/>
<path d="M62.3 111.6h.6zM62.3 111.6h.5z"/>
<path d="M62.3 111h.6zM62.3 111h.6zM62.2 111h.7z"/>
<path d="M62.2 111l.8 .1zM62.2 111l.8 .1z"/>
<path d="M62.2 111.5l.7 .1zM62.2 111.5l.7 .1z"/>
<path d="M62.2 111.6h.7zM62.2 111.6h.7z"/>
<path d="M62.2 111.1h.8zM62.2 111.1h.8z"/>
<path d="M62.1 111.1h.9zM62.1 111.1h.9z"/>
<path d="M62.1 111.1l.9 .1zM62.1 111.1l.9 .1z"/>
<path d="M62.1 111.4h.9zM62.1 111.4h.9z"/>
<path d="M62.1 111.4l.9 .1zM62.1 111.4l.9 .1z"/>
<path d="M62.2 111.5h.8zM62.2 111.5h.7z"/>
<path d="M62.1 111.2h.9zM62.1 111.2h.9z"/>
<path d="M62.1 111.2l.9 .1zM62.1 111.2l.9 .1z"/>
<path d="M62.1 111.3h.9zM62.1 111.3h.9z"/>
<path d="M62.1 111.3l.9 .1zM62.1 111.3l.9 .1z"/>
<path d="M62.1 111.4h.9zM62.1 111.4h.9z"/>
<path d="M125.8 119h.2zM125.9 119h.1z"/>
<path d="M125.9 118.1h.2zM125.8 118.1h.3z"/>
<path d="M125.8 118.1h.3zM125.8 118.1h.3z"/>
<path d="M125.8 118.1h.3zM125.8 118.1h.3z"/>
<path d="M125.8 118.9h.3zM125.8 118.9l.3 .1z"/>
<path d="M125.8 118.1h.4zM125.7 118.1h.5z"/>
<path d="M125.8 118.9h.3zM125.8 118.9h.3z"/>
<path d="M125.7 118.1l.5 .1zM125.7 118.1l.5 .1zM125.6 118.2h.6z"/>
<path d="M125.7 118.9h.5zM125.7 118.9h.4z"/>
<path d="M125.6 118.2h.7zM125.6 118.2h.7z"/>
<path d="M125.6 118.8h.6zM125.6 118.8h.7z"/>
<path d="M125.6 118.8l.6 .1zM125.6 118.8l.6 .1z"/>
<path d="M125.7 118.9h.5zM125.7 118.9h.5z"/>
<path d="M125.6 118.2l.7 .1zM125.6 118.3h.7z"/>
<path d="M125.6 118.3h.7zM125.6 118.3h.7z"/>
<path d="M125.5 118.8h.8zM125.5 118.8h.8z"/>
<path d="M125.6 118.8h.7zM125.6 118.8h.7z"/>
<path d="M125.5 118.3h.9zM125.5 118.3h.9z"/>
<path d="M125.5 118.3h.9zM125.5 118.3h.9z"/>
<path d="M125.5 118.3l.9 .1zM125.5 118.3l.9 .1z"/>
<path d="M125.5 118.7h.9zM125.5 118.7h.9z"/>
<path d="M125.5 118.7h.9zM125.5 118.7l.8 .1z"/>
<path d="M125.5 118.4h.9zM125.5 118.4h.9z"/>
<path d="M125.5 118.4l.9 .1zM125.5 118.4l.9 .1z"/>
<path d="M125.5 118.5h.9zM125.5 118.5h.9z"/>
<path d="M125.5 118.5h.9zM125.5 118.5h.9z"/>
<path d="M125.5 118.5l.9 .1zM125.5 118.5l.9 .1z"/>
<path d="M125.5 118.6h.9zM125.5 118.6h.9z"/>
<path d="M125.5 118.6h.9zM125.5 118.6l.9 .1z"/>
<path d="M146.6 100.9h.3zM146.6 100.9h.3z"/>
<path d="M146.5 100h.5zM146.5 100h.5z"/>
<path d="M146.6 100.8h.4zM146.6 100.8l.3 .1z"/>
<path d="M146.5 100h.6zM146.5 100h.6z"/>
<path d="M146.5 100.8h.5zM146.5 100.8h.5zM146.5 100.8h.5z"/>
<path d="M146.5 100l.6 .1zM146.5 100l.6 .1z"/>
<path d="M146.5 100.8h.6zM146.5 100.8h.5z"/>
<path d="M146.5 100.1h.6zM146.5 100.1h.6z"/>
<path d="M146.5 100.7h.6zM146.5 100.7l.6 .1z"/>
<path d="M146.4 100.1l.7 .1zM146.4 100.1l.7 .1z"/>
<path d="M146.4 100.2h.8zM146.4 100.2h.8z"/>
<path d="M146.4 100.6l.7 .1zM146.4 100.6l.7 .1z"/>
<path d="M146.4 100.7h.7zM146.4 100.7h.7z"/>
<path d="M146.4 100.2l.8 .1zM146.4 100.2l.8 .1z"/>
<path d="M146.3 100.3h.9zM146.3 100.3h.9z"/>
<path d="M146.3 100.3h.9zM146.3 100.3h.9z"/>
<path d="M146.3 100.6h.9zM146.3 100.6h.9zM146.3 100.6h.9z"/>
<path d="M146.4 100.6h.8zM146.4 100.6h.7z"/>
<path d="M146.3 100.3l.9 .1zM146.3 100.3l.9 .1z"/>
<path d="M146.3 100.4h.9zM146.3 100.4h.9z"/>
<path d="M146.3 100.4l.9 .1zM146.3 100.4l.9 .1z"/>
<path d="M146.3 100.5h.9zM146.3 100.5h.9z"/>
<path d="M146.3 100.5h.9zM146.3 100.5l.9 .1z"/>
<path d="M193.7 119h.2zM193.8 119h.1z"/>
<path d="M193.8 118.1h.2zM193.7 118.1h.3z"/>
<path d="M193.7 118.1h.3zM193.7 118.1h.3z"/>
<path d="M193.7 118.1h.3zM193.7 118.1h.3z"/>
<path d="M193.7 118.9h.3zM193.7 118.9l.3 .1z"/>
<path d="M193.7 118.1h.4zM193.6 118.1h.5z"/>
<path d="M193.7 118.9h.3zM193.7 118.9h.3z"/>
<path d="M193.6 118.1l.5 .1zM193.6 118.1l.5 .1zM193.5 118.2h.6z"/>
<path d="M193.6 118.9h.5zM193.6 118.9h.4z"/>
<path d="M193.5 118.2h.7zM193.5 118.2h.7z"/>
<path d="M193.5 118.8h.6zM193.5 118.8h.7z"/>
<path d="M193.5 118.8l.6 .1zM193.5 118.8l.6 .1z"/>
<path d="M193.6 118.9h.5zM193.6 118.9h.5z"/>
<path d="M193.5 118.2l.7 .1zM193.5 118.2l.7 .1z"/>
<path d="M193.5 118.3h.7zM193.5 118.3h.7z"/>
<path d="M193.4 118.8h.8zM193.4 118.8h.8z"/>
<path d="M193.5 118.8h.7zM193.5 118.8h.7z"/>
<path d="M193.4 118.3h.9zM193.4 118.3h.9z"/>
<path d="M193.4 118.3h.9zM193.4 118.3h.9z"/>
<path d="M193.4 118.3l.9 .1zM193.4 118.3l.9 .1z"/>
<path d="M193.4 118.7h.9zM193.4 118.7h.9z"/>
<path d="M193.4 118.7h.9zM193.4 118.7l.8 .1z"/>
<path d="M193.4 118.4h.9zM193.4 118.4h.9z"/>
<path d="M193.4 118.4l.9 .1zM193.4 118.4l.9 .1z"/>
<path d="M193.4 118.5h.9zM193.4 118.5h.9z"/>
<path d="M193.4 118.5h.9zM193.4 118.5h.9z"/>
<path d="M193.4 118.5l.9 .1zM193.4 118.5l.9 .1z"/>
<path d="M193.4 118.6h.9zM193.4 118.6h.9z"/>
<path d="M193.4 118.6h.9zM193.4 118.6l.9 .1z"/>
<path d="M209.2 116.3h.1zM209.2 116.3h.1z"/>
<path d="M209.2 116.3h.2zM209.1 116.3h.3z"/>
<path d="M209.2 117.2h.1zM209.2 117.2h.1zM209.2 117.2h.1z"/>
<path d="M209.1 116.3h.3zM209.1 116.3h.3z"/>
<path d="M209.1 117.2h.3zM209.1 117.2h.2z"/>
<path d="M209.1 116.3h.4zM209 116.3h.5z"/>
<path d="M209.1 117.1h.3zM209.1 117.1l.3 .1z"/>
<path d="M209 116.3h.5zM209 116.3h.5z"/>
<path d="M209 117.1h.5zM209 117.1h.4z"/>
<path d="M209 116.3h.5zM208.9 116.3h.6z"/>
<path d="M209 117.1h.5zM209 117.1h.5z"/>
<path d="M208.9 116.3l.7 .1zM208.9 116.3l.7 .1z"/>
<path d="M208.9 117.1h.6zM208.9 117.1h.6z"/>
<path d="M208.9 116.4h.7zM208.9 116.4h.7z"/>
<path d="M208.9 116.4l.7 .1zM208.9 116.4l.7 .1z"/>
<path d="M208.9 117h.7zM208.9 117h.7z"/>
<path d="M208.9 117h.7zM208.9 117l.6 .1z"/>
<path d="M208.9 116.5h.7zM208.9 116.5h.7z"/>
<path d="M208.8 116.5l.9 .1zM208.8 116.5l.9 .1z"/>
<path d="M208.8 116.9h.8zM208.8 116.9h.8z"/>
<path d="M208.9 116.9h.7zM208.9 116.9l.7 .1z"/>
<path d="M208.8 116.6h.9zM208.8 116.6h.9zM208.8 116.6h.9z"/>
<path d="M208.8 116.6l.9 .1zM208.8 116.6l.9 .1z"/>
<path d="M208.8 116.8l.9 .1zM208.8 116.8l.9 .1zM208.8 116.9h.9zM208.8 116.9h.9z"/>
<path d="M208.8 116.9h.9zM208.8 116.9h.8z"/>
<path d="M208.8 116.7h.9zM208.8 116.7h.9z"/>
<path d="M208.8 116.7l.9 .1zM208.8 116.7l.9 .1z"/>
<path d="M208.8 116.8h.9zM208.8 116.8h.9z"/>
<path d="M62.5 135.3h.2zM62.5 135.3h.2z"/>
<path d="M62.5 135.3h.2zM62.4 135.3h.3z"/>
<path d="M62.4 135.3h.4zM62.4 135.3h.4zM62.3 135.3h.5z"/>
<path d="M62.4 136.2h.3zM62.4 136.2h.3z"/>
<path d="M62.3 135.3l.5 .1zM62.3 135.3l.5 .1z"/>
<path d="M62.4 136.1h.4zM62.4 136.1l.3 .1z"/>
<path d="M62.3 135.4h.6zM62.3 135.4h.6z"/>
<path d="M62.3 136.1h.5zM62.3 136.1h.5zM62.3 136.1h.5z"/>
<path d="M62.3 136.1h.6zM62.3 136.1h.5z"/>
<path d="M62.3 135.4h.6zM62.3 135.4h.6z"/>
<path d="M62.3 135.4h.6zM62.3 135.4h.6z"/>
<path d="M62.3 136h.6zM62.3 136l.6 .1z"/>
<path d="M62.2 135.4l.7 .1zM62.2 135.4l.7 .1z"/>
<path d="M62.2 135.5h.8zM62.2 135.5h.8z"/>
<path d="M62.2 135.9h.7zM62.2 135.9h.8z"/>
<path d="M62.2 135.9l.7 .1zM62.2 135.9l.7 .1z"/>
<path d="M62.2 136h.7zM62.2 136h.7z"/>
<path d="M62.2 135.5l.8 .1zM62.2 135.5l.8 .1z"/>
<path d="M62.1 135.6h.9zM62.1 135.6h.9z"/>
<path d="M62.1 135.6l.9 .1zM62.1 135.6l.9 .1z"/>
<path d="M62.1 135.9h.9zM62.1 135.9h.9z"/>
<path d="M62.1 135.9h.9zM62.1 135.9h.9z"/>
<path d="M62.1 135.7h.9zM62.1 135.7h.9z"/>
<path d="M62.1 135.7h.9zM62.1 135.7h.9z"/>
<path d="M62.1 135.7l.9 .1zM62.1 135.7l.9 .1z"/>
<path d="M62.1 135.8h.9zM62.1 135.8h.9z"/>
<path d="M62.1 135.8h.9zM62.1 135.8l.9 .1z"/>
<path d="M125.8 138h.2zM125.9 138h.1z"/>
<path d="M125.9 137.1h.2zM125.8 137.1h.3z"/>
<path d="M125.8 137.1h.3zM125.8 137.1h.3z"/>
<path d="M125.8 137.1h.3zM125.8 137.1h.3z"/>
<path d="M125.8 138h.3zM125.8 138h.3z"/>
<path d="M125.8 137.1h.4zM125.7 137.1h.5z"/>
<path d="M125.8 137.9h.3zM125.8 137.9l.3 .1z"/>
<path d="M125.7 137.1l.5 .1zM125.7 137.1l.5 .1zM125.6 137.2h.6z"/>
<path d="M125.7 137.9h.5zM125.7 137.9h.4z"/>
<path d="M125.6 137.2h.7zM125.6 137.2h.7z"/>
<path d="M125.6 137.9h.6zM125.6 137.9h.7z"/>
<path d="M125.6 137.9h.6zM125.6 137.9h.6z"/>
<path d="M125.7 137.9h.5zM125.7 137.9h.5z"/>
<path d="M125.6 137.2l.7 .1zM125.6 137.3h.7z"/>
<path d="M125.6 137.3h.7zM125.6 137.3h.7z"/>
<path d="M125.5 137.3h.9zM125.5 137.3h.9zM125.5 137.3h.9z"/>
<path d="M125.5 137.8h.8zM125.5 137.8h.8z"/>
<path d="M125.6 137.8h.7zM125.6 137.8l.7 .1z"/>
<path d="M125.5 137.3l.9 .1zM125.5 137.3l.9 .1z"/>
<path d="M125.5 137.7h.9zM125.5 137.7h.9z"/>
<path d="M125.5 137.7h.9zM125.5 137.7l.8 .1z"/>
<path d="M125.5 137.4h.9zM125.5 137.4h.9z"/>
<path d="M125.5 137.4l.9 .1zM125.5 137.4l.9 .1z"/>
<path d="M125.5 137.5h.9zM125.5 137.5h.9z"/>
<path d="M125.5 137.5l.9 .1zM125.5 137.5l.9 .1z"/>
<path d="M125.5 137.6h.9zM125.5 137.6h.9z"/>
<path d="M125.5 137.6h.9zM125.5 137.6h.9z"/>
<path d="M125.5 137.6h.9zM125.5 137.6l.9 .1z"/>
<path d="M129.5 122.6h.2zM129.5 122.6h.2z"/>
<path d="M129.5 122.6h.2zM129.4 122.6h.3z"/>
<path d="M129.5 123.5h.2zM129.5 123.5h.1zM129.5 123.5h.1z"/>
<path d="M129.4 122.6l.3 .1zM129.4 122.6l.3 .1z"/>
<path d="M129.4 123.5h.3zM129.4 123.5h.3z"/>
<path d="M129.4 123.5h.3zM129.4 123.5h.3z"/>
<path d="M129.4 122.7h.4zM129.4 122.7h.4z"/>
<path d="M129.4 122.7h.4zM129.4 122.7h.4z"/>
<path d="M129.4 123.4h.4zM129.4 123.4l.3 .1z"/>
<path d="M129.3 122.7h.6zM129.3 122.7h.6z"/>
<path d="M129.3 123.4h.5zM129.3 123.4h.5z"/>
<path d="M129.3 122.7h.6zM129.3 122.7h.6z"/>
<path d="M129.3 123.4h.6zM129.3 123.4h.5z"/>
<path d="M129.2 122.7l.7 .1zM129.2 122.7l.7 .1z"/>
<path d="M129.2 123.3l.7 .1zM129.2 123.3l.7 .1z"/>
<path d="M129.2 123.4h.7zM129.2 123.4h.7z"/>
<path d="M129.2 122.8h.7zM129.2 122.8h.7z"/>
<path d="M129.2 122.8h.7zM129.2 122.8h.7z"/>
<path d="M129.1 122.8l.9 .1zM129.1 122.8l.9 .1z"/>
<path d="M129.1 123.2l.8 .1zM129.1 123.2l.8 .1z"/>
<path d="M129.2 123.3h.7zM129.2 123.3h.7z"/>
<path d="M129.1 122.9h.9zM129.1 122.9h.9z"/>
<path d="M129.1 122.9l.9 .1zM129.1 123h.9z"/>
<path d="M129.1 123h.9zM129.1 123h.9z"/>
<path d="M129.1 123h.9zM129.1 123h.9z"/>
<path d="M129.1 123.1h.9zM129.1 123.1h.9z"/>
<path d="M129.1 123.1l.9 .1zM129.1 123.1l.9 .1z"/>
<path d="M129.1 123.2h.9zM129.1 123.2h.9z"/>
<path d="M129.1 123.2h.9zM129.1 123.2h.8z"/>
<path d="M129.1 123h.9zM129.1 123l.9 .1z"/>
<path d="M146.7 123.5h.2zM146.7 123.5h.2z"/>
<path d="M146.7 123.5h.2zM146.7 123.5h.2z"/>
<path d="M146.6 123.5h.4zM146.6 123.5h.4zM146.5 123.5h.5z"/>
<path d="M146.6 124.4h.3zM146.6 124.4h.3z"/>
<path d="M146.5 123.5l.5 .1zM146.5 123.5l.5 .1z"/>
<path d="M146.6 124.3h.4zM146.6 124.3l.3 .1z"/>
<path d="M146.5 123.6h.6zM146.5 123.6h.6z"/>
<path d="M146.5 124.3h.5zM146.5 124.3h.5zM146.5 124.3h.5z"/>
<path d="M146.5 124.3h.6zM146.5 124.3h.5z"/>
<path d="M146.5 123.6h.6zM146.5 123.6h.6z"/>
<path d="M146.5 123.6l.6 .1zM146.5 123.6l.6 .1z"/>
<path d="M146.5 124.3h.6zM146.5 124.3h.6z"/>
<path d="M146.4 123.7h.7zM146.4 123.7h.7z"/>
<path d="M146.4 123.7l.8 .1zM146.4 123.7l.8 .1z"/>
<path d="M146.4 124.2h.7zM146.4 124.2h.8z"/>
<path d="M146.4 124.2h.7zM146.4 124.2h.7z"/>
<path d="M146.4 124.2h.7zM146.4 124.2l.7 .1z"/>
<path d="M146.4 123.8h.8zM146.4 123.8h.8z"/>
<path d="M146.3 123.8h.9zM146.3 123.8h.9z"/>
<path d="M146.3 123.8l.9 .1zM146.3 123.8l.9 .1z"/>
<path d="M146.3 124.1h.9zM146.3 124.1h.9z"/>
<path d="M146.3 124.1l.9 .1zM146.3 124.1l.9 .1z"/>
<path d="M146.3 123.9h.9zM146.3 123.9h.9z"/>
<path d="M146.3 123.9l.9 .1zM146.3 123.9l.9 .1z"/>
<path d="M146.3 124h.9zM146.3 124h.9z"/>
<path d="M146.3 124l.9 .1zM146.3 124l.9 .1z"/>
<path d="M146.3 124.1h.9zM146.3 124.1h.9z"/>
<path d="M158.5 121.7h.2zM158.4 121.7h.3z"/>
<path d="M158.4 121.7h.3zM158.4 121.7h.3z"/>
<path d="M158.4 121.7h.3zM158.4 121.7h.3z"/>
<path d="M158.4 122.6h.3zM158.4 122.6h.3z"/>
<path d="M158.4 121.7l.4 .1zM158.4 121.7l.4 .1zM158.3 121.8h.5z"/>
<path d="M158.4 122.6h.3zM158.4 122.6h.3z"/>
<path d="M158.3 121.8h.5zM158.3 121.8h.5z"/>
<path d="M158.3 122.5h.5zM158.3 122.5l.4 .1z"/>
<path d="M158.2 122.5h.6zM158.2 122.5h.6zM158.3 122.5h.5z"/>
<path d="M158.2 121.8h.7zM158.2 121.8h.7z"/>
<path d="M158.2 121.8h.7zM158.2 121.8h.7z"/>
<path d="M158.2 122.4h.7zM158.2 122.4l.6 .1z"/>
<path d="M158.2 121.8l.7 .1zM158.1 121.9h.8z"/>
<path d="M158.1 121.9h.8zM158.1 121.9h.8z"/>
<path d="M158.2 122.4h.7zM158.2 122.4h.7z"/>
<path d="M158.1 121.9l.8 .1zM158.1 121.9l.8 .1z"/>
<path d="M158.1 122h.8zM158.1 122h.8z"/>
<path d="M158.1 122l.9 .1zM158.1 122l.9 .1z"/>
<path d="M158.1 122.3h.8zM158.1 122.3h.8z"/>
<path d="M158.1 122.3l.8 .1zM158.1 122.3l.8 .1z"/>
<path d="M158.1 122.4h.8zM158.1 122.4h.8zM158.1 122.4h.8z"/>
<path d="M158.1 122.1h.9zM158.1 122.1h.9z"/>
<path d="M158.1 122.1h.9zM158.1 122.1h.9z"/>
<path d="M158.1 122.1l.9 .1zM158.1 122.1l.9 .1z"/>
<path d="M158.1 122.2h.9zM158.1 122.2h.9z"/>
<path d="M158.1 122.2h.9zM158.1 122.2l.8 .1z"/>
<path d="M158.5 146.1h.2zM158.4 146.1h.3z"/>
<path d="M158.4 146.1h.3zM158.4 146.1h.3z"/>
<path d="M158.4 146.1l.3 .1zM158.4 146.1l.3 .1z"/>
<path d="M158.4 147h.3zM158.4 147h.3z"/>
<path d="M158.4 146.2h.4zM158.3 146.2h.5z"/>
<path d="M158.4 147h.3zM158.4 147h.3z"/>
<path d="M158.3 146.2h.5zM158.3 146.2h.5z"/>
<path d="M158.3 146.2h.5zM158.2 146.2h.6z"/>
<path d="M158.3 147h.5zM158.3 147h.5z"/>
<path d="M158.3 147h.5zM158.3 147h.4z"/>
<path d="M158.2 146.2l.7 .1zM158.2 146.2l.7 .1z"/>
<path d="M158.2 146.9h.6zM158.2 146.9h.7z"/>
<path d="M158.2 146.9h.6zM158.2 146.9l.6 .1z"/>
<path d="M158.2 146.3h.7zM158.2 146.3h.7zM158.1 146.3h.8z"/>
<path d="M158.1 146.3l.8 .1zM158.1 146.3l.8 .1z"/>
<path d="M158.1 146.8l.8 .1zM158.1 146.8l.8 .1z"/>
<path d="M158.2 146.9h.7zM158.2 146.9h.7z"/>
<path d="M158.1 146.4h.8zM158.1 146.4h.8z"/>
<path d="M158.1 146.4h.8zM158.1 146.4h.8z"/>
<path d="M158.1 146.4l.9 .1zM158.1 146.4l.9 .1z"/>
<path d="M158.1 146.7h.8zM158.1 146.7h.8z"/>
<path d="M158.1 146.7l.8 .1zM158.1 146.7l.8 .1z"/>
<path d="M158.1 146.8h.8zM158.1 146.8h.8z"/>
<path d="M158.1 146.5h.9zM158.1 146.5h.9z"/>
<path d="M158.1 146.5l.9 .1zM158.1 146.5l.9 .1z"/>
<path d="M158.1 146.6h.9zM158.1 146.6h.9z"/>
<path d="M158.1 146.6l.9 .1zM158.1 146.6l.9 .1z"/>
<path d="M158.1 146.7h.9zM158.1 146.7h.8z"/>
<path d="M205.5 141.6h.2zM205.6 141.6h.1z"/>
<path d="M205.6 140.7h.1zM205.6 140.7h.1z"/>
<path d="M205.5 140.7h.3zM205.5 140.7h.3z"/>
<path d="M205.5 140.7h.3zM205.4 140.7h.4z"/>
<path d="M205.5 141.6h.3zM205.5 141.6h.2z"/>
<path d="M205.4 140.7l.5 .1zM205.4 140.7l.5 .1z"/>
<path d="M205.4 141.6h.4zM205.4 141.6h.4z"/>
<path d="M205.4 140.8h.5zM205.3 140.8h.6z"/>
<path d="M205.4 141.5h.5zM205.4 141.5l.4 .1z"/>
<path d="M205.3 140.8h.6zM205.3 140.8h.6z"/>
<path d="M205.3 140.8l.6 .1zM205.3 140.8l.6 .1z"/>
<path d="M205.3 141.5h.6zM205.3 141.5h.6z"/>
<path d="M205.3 141.5h.6zM205.3 141.5h.6z"/>
<path d="M205.3 140.9h.7zM205.3 140.9h.7z"/>
<path d="M205.3 141.4h.6zM205.3 141.4l.6 .1z"/>
<path d="M205.3 140.9h.7zM205.3 140.9h.7z"/>
<path d="M205.2 140.9h.8zM205.2 140.9h.8z"/>
<path d="M205.2 141.4h.8zM205.2 141.4h.8z"/>
<path d="M205.3 141.4h.7zM205.3 141.4h.6z"/>
<path d="M205.2 140.9l.8 .1zM205.2 140.9l.8 .1z"/>
<path d="M205.2 141h.9zM205.2 141h.9z"/>
<path d="M205.2 141.3l.8 .1zM205.2 141.3l.8 .1z"/>
<path d="M205.2 141.4h.8zM205.2 141.4h.8z"/>
<path d="M205.2 141l.9 .1zM205.2 141l.9 .1z"/>
<path d="M205.2 141.1h.9zM205.2 141.1h.9z"/>
<path d="M205.2 141.1l.9 .1zM205.2 141.1l.9 .1z"/>
<path d="M205.2 141.2h.9zM205.2 141.2h.9z"/>
<path d="M205.2 141.2h.9zM205.2 141.2h.9z"/>
<path d="M205.2 141.2l.9 .1zM205.2 141.2l.9 .1z"/>
<path d="M205.2 141.3h.9zM205.2 141.3h.8z"/>
</g>
<text font-size="12.6" x="32.3" y="45.3">ИО Д2Г - детектор второй гармоники (Д2Г) (HF2DIFPHAR)</text>
<text font-size="4.4" x="128.8" y="55.4">Д2Г (HF2DIFPHAR)</text>
<g font-size="2.9">
<text x="41.3" y="66.9">Ввод Д2Г в работу</text>
<text x="235.4" y="66.8">Д2Г: Ввод</text>
<text x="229.9" y="92">Д2Г: Срабатывание</text>
<text x="238.4" y="94.4">ф. A</text>
<text x="229.9" y="116.4">Д2Г: Срабатывание</text>
<text x="238.5" y="118.8">ф. B</text>
<text x="229.9" y="140.8">Д2Г: Срабатывание</text>
<text x="238.4" y="143.3">ф. C</text>
<text x="229.9" y="154.7">Д2Г: Срабатывание</text>
</g>
<g font-size="2.3">
<text x="85" y="71.3">Idiff&gt;0.2</text>
<text x="72.5" y="84">I /I &gt;</text>
<text x="37.5" y="87.4">Ia дифф. ток</text>
<text x="51.1" y="87.6">о.е.</text>
<text x="102.2" y="85.8">&amp;</text>
<text x="111.9" y="87.6">TOF</text>
<text x="112.8" y="84">T1</text>
<text x="187.5" y="87.6">1</text>
<text x="199.1" y="89.5">&amp;</text>
<text x="85" y="95.7">Idiff&gt;0.2</text>
<text x="135" y="93.1">1</text>
<text x="152" y="94.9">&amp;</text>
<text x="163.4" y="93.1">T3</text>
<text x="37.5" y="99.6">Ia дифф. ток</text>
<text x="37.8" y="96.9">2 гармоника</text>
<text x="51.1" y="98.5">о.е.</text>
<text x="163.3" y="96.7">TP</text>
<text x="175.5" y="96.7">&amp;</text>
<text x="37.5" y="111.9">Ib дифф. ток</text>
<text x="51.1" y="112.1">о.е.</text>
<text x="72.5" y="108.4">I /I &gt;</text>
<text x="102.2" y="110.3">&amp;</text>
<text x="111.9" y="112.1">TOF</text>
<text x="112.6" y="108.5">T2</text>
<text x="187.5" y="112.1">1</text>
<text x="199.1" y="113.9">&amp;</text>
<text x="135" y="117.5">1</text>
<text x="152" y="119.3">&amp;</text>
<text x="163.4" y="117.5">T4</text>
<text x="37.5" y="124.1">Ib дифф. ток</text>
<text x="37.8" y="121.4">2 гармоника</text>
<text x="51.1" y="123">о.е.</text>
<text x="85" y="120.2">Idiff&gt;0.2</text>
<text x="163.3" y="121.1">TP</text>
<text x="175.5" y="121.1">&amp;</text>
<text x="37.5" y="136.3">Ic дифф. ток</text>
<text x="51.1" y="136.5">о.е.</text>
<text x="72.5" y="132.9">I /I &gt;</text>
<text x="102.2" y="134.7">&amp;</text>
<text x="111.9" y="136.5">TOF</text>
<text x="112.6" y="132.9">T3</text>
<text x="187.5" y="136.5">1</text>
<text x="135" y="142">1</text>
<text x="152" y="143.8">&amp;</text>
<text x="163.4" y="142">T5</text>
<text x="199.1" y="138.4">&amp;</text>
<text x="37.5" y="148.5">Ic дифф. ток</text>
<text x="37.8" y="145.8">2 гармоника</text>
<text x="51.1" y="147.4">о.е.</text>
<text x="163.3" y="145.6">TP</text>
<text x="175.5" y="145.6">&amp;</text>
<text x="219.2" y="149.2">1</text>
</g>
<text font-size="2.2" x="139.4" y="77.7">SGF1</text>
<g font-size="1.8">
<text x="73.1" y="84">2г 1г</text>
<text x="73.1" y="108.4">2г 1г</text>
<text x="73.1" y="132.9">2г 1г</text>
</g>
<g font-size="1.6">
<text x="135.8" y="82.1">&quot;1&quot;</text>
<text x="135.8" y="79.4">&quot;0&quot;</text>
<text x="139.6" y="80.2">0</text>
<text x="139.6" y="82.9">1</text>
</g>
</svg>
